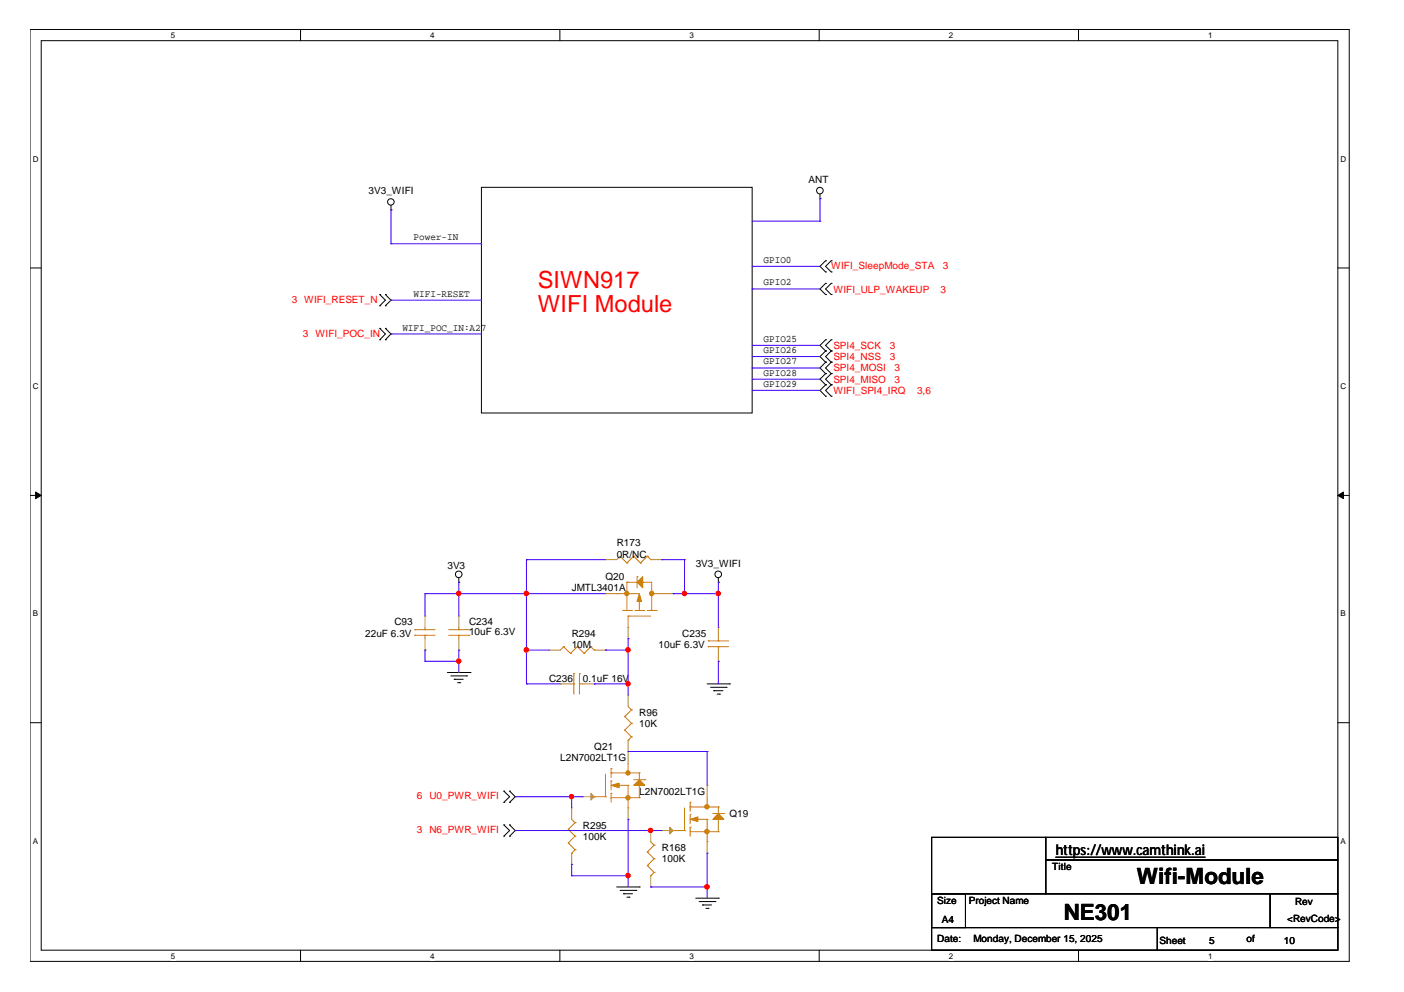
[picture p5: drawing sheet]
<svg xmlns="http://www.w3.org/2000/svg" width="297mm" height="210mm" viewBox="0 0 297 210" stroke-linecap="round" stroke-linejoin="round" font-family="sans-serif">
<path d="M6.3 6.2h279.2v197.2h-279.2zM8.7 8.6h274.3v192.5h-274.3z" fill="none" stroke="#000" stroke-width=".21"/>
<g fill="#fff">
<path d="M36.2 6.5h.9v1.9h-.9z"/>
<path d="M36.2 201.3h.9v1.9h-.9z"/>
</g>
<path d="M63.6 6.2v2.4M63.6 201.1v2.3" fill="none" stroke="#000" stroke-width=".21"/>
<g fill="#fff">
<path d="M91 6.5h.9v1.9h-.9z"/>
<path d="M91 201.3h.9v1.9h-.9z"/>
</g>
<path d="M118.4 6.2v2.4M118.4 201.1v2.3" fill="none" stroke="#000" stroke-width=".21"/>
<g fill="#fff">
<path d="M145.9 6.5h.9v1.9h-.9z"/>
<path d="M145.9 201.3h.9v1.9h-.9z"/>
</g>
<path d="M173.3 6.2v2.4M173.3 201.1v2.3" fill="none" stroke="#000" stroke-width=".21"/>
<g fill="#fff">
<path d="M200.7 6.5h1v1.9h-1z"/>
<path d="M200.7 201.3h1v1.9h-1z"/>
</g>
<path d="M228.2 6.2v2.4M228.2 201.1v2.3" fill="none" stroke="#000" stroke-width=".21"/>
<g fill="#fff">
<path d="M255.6 6.5h.9v1.9h-.9z"/>
<path d="M255.6 201.3h.9v1.9h-.9z"/>
<path d="M6.9 32.7h1.3v1.9h-1.3z"/>
<path d="M283.6 32.7h1.3v1.9h-1.3z"/>
<path d="M6.9 80.7h1.3v1.9h-1.3z"/>
<path d="M283.6 80.7h1.3v1.9h-1.3z"/>
</g>
<path d="M6.3 56.7h2.4M283 56.7h2.4" fill="none" stroke="#000" stroke-width=".21"/>
<g fill="#fff">
<path d="M6.9 128.9h1.2v1.9h-1.2z"/>
<path d="M283.6 128.9h1.2v1.9h-1.2z"/>
</g>
<path d="M6.3 104.8h2.4M283 104.8h2.4" fill="none" stroke="#000" stroke-width=".21"/>
<g fill="#000" stroke="#000" stroke-width=".21">
<path d="M7.5 104.1l1.2 .7-1.2 .7z" fill-rule="evenodd"/>
<path d="M283 104.8l1.2-.7v1.4z" fill-rule="evenodd"/>
</g>
<g fill="#fff">
<path d="M6.9 177h1.2v1.9h-1.2z"/>
<path d="M283.6 177h1.2v1.9h-1.2z"/>
</g>
<g fill="none" stroke="#000" stroke-width=".21">
<path d="M101.9 39.6h57.2v47.8h-57.2zM82.7 44.4h.1M82.7 43.4v1M173.5 42.1h.1M173.5 41.1v1M174.7 55.2h.1M174.7 57.5h.1M174.7 60h.1M174.7 55.2l-1.2 1.2 1.2 1.1M174.7 60l-1.2 1.1 1.2 1.2M175.9 57.5h.1M175.9 55.2h.1"/>
<path d="M175.9 60h.1M175.9 55.2l-1.2 1.2 1.2 1.1M175.9 60l-1.2 1.1 1.2 1.2M80.3 62.3h.1M80.3 64.7h.1M80.3 69.5h.1M80.3 71.9h.1M80.3 62.3l1.2 1.2-1.2 1.2M80.3 69.5l1.2 1.2-1.2 1.2M81.5 64.7h.1M81.5 62.3h.1M81.5 71.9h.1"/>
<path d="M81.5 69.5h.1M81.5 62.3l1.2 1.2-1.2 1.2M81.5 69.5l1.2 1.2-1.2 1.2M174.7 62.3h.1M174.7 71.9h.1M174.7 74.3h.1M174.7 76.6h.1M174.7 79.1h.1M174.7 71.9l-1.2 1.2 1.2 1.2M174.7 74.3l-1.2 1.2 1.2 1.1M174.7 76.6l-1.2 1.3 1.2 1.2M174.7 79.1l-1.2 1.1 1.2 1.2"/>
<path d="M175.9 62.3h.1M175.9 74.3h.1M175.9 71.9h.1M175.9 76.6h.1M175.9 79.1h.1M175.9 71.9l-1.2 1.2 1.2 1.2M175.9 74.3l-1.2 1.2 1.2 1.1M175.9 76.6l-1.2 1.3 1.2 1.2M175.9 79.1l-1.2 1.1 1.2 1.2M174.7 81.4h.1M174.7 83.8h.1M174.7 81.4l-1.2 1.2 1.2 1.2"/>
<path d="M175.9 81.4h.1M175.9 83.8h.1M175.9 81.4l-1.2 1.2 1.2 1.2M97.1 123.2h.1M97.1 122.3v.9M152 123.2h.1M152 122.3v.9M6.3 152.9h2.4M94.7 142.3h4.7M95.4 143h3.3M96.1 143.7h.1M96.1 143.7h1.9"/>
<path d="M96.8 144.5h.5M97.3 144.5h.1M98.7 143h.1M99.4 142.3h.1M149.6 144.7h4.7M150.3 145.4h3.3M151 146.1h.1M151 146.1h2M151.7 146.9h.5M152.2 146.9h.1M153.6 145.4h.1M154.3 144.7h.1"/>
<path d="M283 152.9h2.4M106.6 167.4h.1M106.6 169.8h.1M106.6 174.6h.1M106.6 176.9h.1M106.6 167.4l1.2 1.2-1.2 1.2M106.6 174.6l1.2 1.1-1.2 1.2M107.8 169.8h.1M107.8 167.4h.1M107.8 176.9h.1M107.8 174.6h.1M107.8 167.4l1.2 1.2-1.2 1.2"/>
<path d="M107.8 174.6l1.2 1.1-1.2 1.2M197.1 177.2h24.1v11.9h-24.1zM221.2 177.2h61.8v4.8h-61.8zM130.5 187.7h4.8M131.2 188.4h3.3M131.9 189.1h.1M131.9 189.1h1.9M132.6 189.8h.5M133.1 189.8h.1M134.5 188.4h.1M135.3 187.7h.1M147.2 190h4.8"/>
<path d="M147.9 190.8h3.4M148.6 191.5h.1M148.6 191.5h1.9M149.4 192.2h.4M149.8 192.2h.1M151.3 190.8h.1M152 190h.1M197.1 189.1h7.2v7.2h-7.2zM197.1 189.1h71.6v7.2h-71.6zM197.1 196.3h47.8v4.8h-47.8zM221.2 182h61.8v7.1h-61.8zM223.4 181.4h31.6"/>
<path d="M244.9 196.3h38.1v4.8h-38.1zM268.7 189.1h14.3v7.2h-14.3z"/>
<circle cx="82.7" cy="42.7" r=".69"/>
<circle cx="173.5" cy="40.3" r=".7"/>
<circle cx="97" cy="121.5" r=".7"/>
<circle cx="152" cy="121.5" r=".7"/>
</g>
<g fill="none" stroke="#cc8006" stroke-width=".21">
<path d="M131.2 117.7h.1M131.2 117.7l-.7 .7M131.2 117.7l1.4 1.4M132.6 119.1h.1M134.1 117.7h.1M134.1 117.7l-1.5 1.4M134.1 117.7l1.4 1.4M135.5 119.1h.1M136.9 117.7h.1M136.9 117.7l-1.4 1.4M136.9 117.7l.8 .7M137.7 118.4h.1"/>
<path d="M87.8 134.4h.1M87.8 133.2h.1M87.8 134.4h4.2M87.8 133.2h4.2M89.9 133.2h.1M89.9 134.4h.1M89.9 132.8v.4M89.9 134.4v.7M94.9 134.4h4.3M94.9 133.2h4.3M97.1 133.2h.1M97.1 134.4h.1"/>
<path d="M97.1 132.8v.4M97.1 134.4v.7M99.2 134.4h.1M99.2 133.2h.1M119.3 136.8h.1M119.3 136.8l-.8 .8M119.3 136.8l1.4 1.5M120.7 138.3h.1M122.1 136.8h.1M122.1 136.8l-1.4 1.5M122.1 136.8l1.5 1.5M123.6 138.3h.1"/>
<path d="M125 136.8h.1M125 136.8l-1.4 1.5M125 136.8l.7 .8M125.7 137.6h.1M130.5 125.6h.1M130.5 125.6h4.8M131.7 129.2h1.9M132.6 123.2h.1M132.6 123.2v6M132.6 123.2h2.2M132.9 130.4h.1M132.9 132.8h.1"/>
<path d="M132.9 130.4v2.4M132.9 130.4h4.8M133.6 129.2h.1M134.3 129.2h1.9M134.8 122h.1M134.8 122v2.4M135.3 129.2h.1M135.3 126.8v2.4M136 123.2h.1M136 123.2h1.9v6M136.2 129.2h.1M136.9 129.2h2"/>
<path d="M137.9 129.2h.1M137.9 125.6h.1M137.9 125.6h2.1M138.9 129.2h.1M149.8 136.8h.1M149.8 135.6h.1M149.8 136.8h4.3M149.8 135.6h4.3M152 135.6h.1M152 136.8h.1M152 135.1v.5M152 136.8v.8"/>
<path d="M120.9 144.7h.5M121.4 144.7h.1M121.4 142.6h.1M121.4 142.6v4.3M122.6 142.6h.1M122.6 144.7h.1M122.6 144.7h.7M122.6 142.6v4.3M132.2 151.6h.1M132.2 154.5h.1M132.2 151.6l1.4 1.4M132.2 154.5l1.4 1.4"/>
<path d="M132.9 156.6h.1M132.9 149.5l.7 .7M133.6 150.2h.1M133.6 153h.1M133.6 155.9h.1M133.6 150.2l-1.4 1.4M133.6 153l-1.4 1.5M133.6 155.9l-.7 .7M120.2 175.5h.1M120.2 178.4h.1M120.2 175.5l1.5 1.4M120.2 178.4l1.5 1.4"/>
<path d="M120.9 173.4l.8 .7M121.7 174.1h.1M121.7 176.9h.1M121.7 179.8h.1M121.7 174.1l-1.5 1.4M121.7 176.9l-1.5 1.5M121.7 179.8l-.8 .7M125.7 168.6h.1M125.7 168.6h2.4M128.1 168.6h.1M128.1 163.8v4.8M129.3 167.9h.1"/>
<path d="M129.3 165.2h.1M129.3 162.6h.1M129.3 163.5h.1M129.3 162.6v1.9M129.3 165.2v1.9M129.3 167.9v1.9M129.3 168.8h6M129.3 163.5h6M130.5 166.2h2.4M132.9 163.5h.1M132.9 166.2h.1M132.9 171h.1"/>
<path d="M132.9 161.4v2.1M132.9 166.2v4.8M134.1 165h2.3M135.3 168.8h.1M135.3 166.2h.1M135.3 163.5h.1M135.3 163.5v1.5M135.3 166.2v2.6M136.4 165h.1M137.7 178.1l.7 .7M138.4 178.8h.1M138.4 178.8l-1.5 1.5"/>
<path d="M142.4 175.7h.1M142.4 175.7h2.4M144.8 175.7h.1M144.8 171v4.7M146 175h.1M146 172.4h.1M146 169.8h.1M146 170.7h.1M146 169.8v1.9M146 172.4v1.9M146 175v1.9M146 176h6"/>
<path d="M146 170.7h6M147.2 173.4h2.4M149.6 170.7h.1M149.6 173.4h.1M149.6 178.1h.1M149.6 168.6v2.1M149.6 173.4v4.7M150.8 172.1h2.4M152 176h.1M152 173.4h.1M152 170.7h.1M152 170.7v1.4"/>
<path d="M152 173.4v2.6M153.2 172.1h.1M120.9 180.5h.1M136.9 180.3h.1M136.9 183.1h.1M136.9 180.3l1.5 1.4M136.9 183.1l1.5 1.5M137.7 185.3h.1M138.4 181.7h.1M138.4 184.6h.1M138.4 181.7l-1.5 1.4M138.4 184.6l-.7 .7"/>
</g>
<g fill="none" stroke="#a84" stroke-width=".21">
<path d="M128.1 118.4h.1M128.1 118.4h2.4M137.7 118.4h2.3M140 118.4h.1M89.9 130.4h.1M89.9 137.6h.1M89.9 130.4v2.4M89.9 135.1v2.5M97.1 130.4h.1M97.1 137.6h.1M97.1 130.4v2.4M97.1 135.1v2.5"/>
<path d="M116.2 137.6h.1M116.2 137.6h2.3M125.7 137.6h2.4M128.1 137.6h.1M128.1 125.6h.1M128.1 125.6h2.4M132.9 135.1h.1M132.9 132.8v2.3M140 125.6h2.4M142.4 125.6h.1M152 132.8h.1M152 139.9h.1"/>
<path d="M152 132.8v2.3M152 137.6v2.3M118.5 144.7h.1M118.5 144.7h2.4M123.3 144.7h2.4M125.7 144.7h.1M132.9 147.1h.1M132.9 159h.1M132.9 147.1v2.4M132.9 156.6v4.8M120.9 171h.1M120.9 171v2.4"/>
<path d="M123.3 168.6h.1M123.3 168.6h2.4M132.9 173.4h.1M132.9 171v2.4M137.7 175.7h.1M137.7 175.7v2.4M140 175.7h.1M140 175.7h2.4M149.6 166.2h.1M149.6 166.2v2.4M149.6 178.1v2.4M120.9 182.9h.1"/>
<path d="M120.9 180.5v2.4M137.7 187.7h.1M137.7 185.3v2.4M149.6 180.5h.1"/>
</g>
<g fill="#cc8006" stroke="#cc8006" stroke-width=".21">
<path d="M152 172.1l1.2 1.3h-2.4z" fill-rule="evenodd"/>
<path d="M146 173.4l1.7-.5v.9z" fill-rule="evenodd"/>
<path d="M135.3 165l1.1 1.2h-2.3z" fill-rule="evenodd"/>
<path d="M129.3 166.2l1.7-.5v1z" fill-rule="evenodd"/>
<path d="M134.8 123.2l1.2-1.2v2.4z" fill-rule="evenodd"/>
<path d="M135.3 125.6l.4 1.7h-.9z" fill-rule="evenodd"/>
<circle cx="149.6" cy="170.7" r=".47"/>
<circle cx="149.6" cy="175.9" r=".47"/>
<circle cx="132.8" cy="163.5" r=".46"/>
<circle cx="132.8" cy="168.8" r=".46"/>
<circle cx="137.9" cy="125.6" r=".47"/>
<circle cx="132.6" cy="125.6" r=".46"/>
</g>
<g fill="#a84" stroke="#a84" stroke-width=".21">
<path d="M141.7 175l.7 .7-.7 .8z" fill-rule="evenodd"/>
<path d="M125 167.9l.7 .7-.7 .7z" fill-rule="evenodd"/>
</g>
<g fill="none" stroke="#4200ff" stroke-width=".21">
<path d="M82.7 51.6h.1M82.7 44.4h.1M82.7 51.6h19.2M82.7 44.4v7.2M159.1 56.4h.1M159.1 56.4h14.4M159.1 46.8h14.4M173.5 46.8h.1M173.5 42.1h.1M173.5 42.1v4.7M82.7 70.7h.1M82.7 63.5h.1"/>
<path d="M82.7 70.7h19.2M82.7 63.5h19.2M159.1 61.1h.1M159.1 73.1h.1M159.1 75.5h.1M159.1 77.9h.1M159.1 61.1h14.4M159.1 73.1h14.4M159.1 75.5h14.4M159.1 77.9h14.4M159.1 80.2h.1M159.1 82.6h.1"/>
<path d="M159.1 80.2h14.4M159.1 82.6h14.4M111.4 118.4h.1M111.4 118.4v26.3M111.4 118.4h16.7M140 118.4h.1M140 118.4h4.8M144.8 118.4h.1M144.8 118.4v7.2M89.9 125.6h.1M89.9 137.6h.1M89.9 139.9h.1"/>
<path d="M89.9 125.6h38.2M89.9 125.6v4.8M89.9 137.6v2.3M89.9 139.9h7.2M97.1 123.2h.1M97.1 125.6h.1M97.1 137.6h.1M97.1 139.9h.1M97.1 123.2v7.2M97.1 137.6v4.7M111.4 125.6h.1M111.4 137.6h.1"/>
<path d="M111.4 137.6h4.8M128.1 137.6h.1M128.1 137.6h4.8M132.9 135.1h.1M132.9 137.6h.1M132.9 135.1v12M142.4 125.6h.1M142.4 125.6h9.6M144.8 125.6h.1M152 123.2h.1M152 125.6h.1M152 139.9h.1"/>
<path d="M152 123.2v9.6M152 139.9v4.8M111.4 144.7h.1M111.4 144.7h7.1M125.7 144.7h.1M125.7 144.7h7.2M132.9 144.7h.1M132.9 159h.1M132.9 159h16.7M149.6 159h.1M149.6 159v7.2M109 168.6h.1"/>
<path d="M109 175.7h.1M109 168.6h14.3M109 175.7h31M120.9 168.6h.1M120.9 168.6v2.4M132.9 173.4h.1M132.9 173.4v14.3M137.7 175.7h.1M120.9 182.9h.1M120.9 185.3h.1M120.9 182.9v2.4M120.9 185.3h12"/>
<path d="M132.9 185.3h.1M137.7 187.7h.1M137.7 187.7h11.9M149.6 180.5h.1M149.6 187.7h.1M149.6 180.5v9.5"/>
</g>
<g fill="#f00" stroke="#f00" stroke-width=".21">
<circle cx="97" cy="125.6" r=".46"/>
<circle cx="111.3" cy="137.5" r=".46"/>
<circle cx="111.3" cy="125.6" r=".46"/>
<circle cx="97" cy="139.9" r=".45"/>
<circle cx="132.8" cy="137.5" r=".46"/>
<circle cx="120.9" cy="168.6" r=".45"/>
<circle cx="132.8" cy="185.3" r=".46"/>
<circle cx="132.9" cy="144.7" r=".45"/>
<circle cx="137.6" cy="175.7" r=".46"/>
<circle cx="149.6" cy="187.7" r=".46"/>
<circle cx="151.9" cy="125.6" r=".46"/>
<circle cx="144.8" cy="125.6" r=".46"/>
</g>
<g font-size="5" fill="#f00">
<text x="113.8" y="60.8">SIWN917</text>
<text x="113.8" y="66">WIFI Module</text>
</g>
<g font-size="4.7">
<text x="240.5" y="187.1">Wifi-Module</text>
<text x="225" y="194.7">NE301</text>
</g>
<text font-size="3.1" x="223.4" y="180.9">https://www.camthink.ai</text>
<g font-size="2.1">
<text x="78" y="41.1">3V3_WIFI</text>
<text x="171.1" y="38.7">ANT</text>
<text x="87.5" y="50.9">Power-IN</text>
<text x="161.5" y="55.6">GPIO0</text>
<text x="87.5" y="62.8">WIFI-RESET</text>
<text x="161.5" y="60.4">GPIO2</text>
<text x="85.1" y="69.9">WIFI_POC_IN:A27</text>
<text x="161.5" y="72.3">GPIO25</text>
<text x="161.5" y="77.1">GPIO27</text>
<text x="161.5" y="74.7">GPIO26</text>
<text x="161.5" y="79.5">GPIO28</text>
<text x="161.5" y="81.9">GPIO29</text>
<text x="130.5" y="115.6">R173</text>
<text x="130.5" y="118">0R/NC</text>
<text x="147.2" y="119.9">3V3_WIFI</text>
<text x="94.7" y="120.4">3V3</text>
<text x="120.9" y="125.2">JMTL3401A</text>
<text x="128.1" y="122.8">Q20</text>
<text x="77.3" y="134.7">22uF 6.3V</text>
<text x="83.4" y="132.3">C93</text>
<text x="99.2" y="132.3">C234</text>
<text x="99.2" y="134.5">10uF 6.3V</text>
<text x="120.9" y="134.7">R294</text>
<text x="120.9" y="137.1">10M</text>
<text x="139.3" y="137.1">10uF 6.3V</text>
<text x="144.4" y="134.7">C235</text>
<text x="116.2" y="144.2">C236</text>
<text x="123.3" y="144.2">0.1uF 16V</text>
<text x="135.3" y="151.4">R96</text>
<text x="135.3" y="153.8">10K</text>
<text x="118.5" y="161">L2N7002LT1G</text>
<text x="125.7" y="158.6">Q21</text>
<text x="135.3" y="168.1">L2N7002LT1G</text>
<text x="154.3" y="172.9">Q19</text>
<text x="123.3" y="175.3">R295</text>
<text x="123.3" y="177.7">100K</text>
<text x="140" y="180.1">R168</text>
<text x="140" y="182.5">100K</text>
<text x="222.6" y="184.1">Title</text>
<text x="198.3" y="191.3">Size</text>
<text x="205" y="191.3">Project Name</text>
<text x="274" y="191.5">Rev</text>
<text x="199.3" y="195.3">A4</text>
<text x="272.3" y="195.1">&lt;RevCode&gt;</text>
<text x="198.3" y="199.4">Date:</text>
<text x="206" y="199.4">Monday, December 15, 2025</text>
<text x="245.3" y="199.7">Sheet</text>
<text x="255.8" y="199.7">5</text>
<text x="263.7" y="199.4">of</text>
<text x="271.6" y="199.7">10</text>
</g>
<g font-size="2.1" fill="#f00">
<text x="175.9" y="56.9">WIFI_SleepMode_STA</text>
<text x="199.5" y="56.9">3</text>
<text x="61.7" y="64">3 WIFI_RESET_N</text>
<text x="176.3" y="61.9">WIFI_ULP_WAKEUP</text>
<text x="199" y="61.9">3</text>
<text x="64.1" y="71.2">3</text>
<text x="66.8" y="71.2">WIFI_POC_IN</text>
<text x="176.3" y="73.8">SPI4_SCK</text>
<text x="176.3" y="76.2">SPI4_NSS</text>
<text x="188.3" y="73.8">3</text>
<text x="188.3" y="76.2">3</text>
<text x="176.3" y="78.6">SPI4_MOSI</text>
<text x="176.3" y="81">SPI4_MISO</text>
<text x="176.3" y="83.4">WIFI_SPI4_IRQ</text>
<text x="189.2" y="78.6">3</text>
<text x="189.2" y="81">3</text>
<text x="194" y="83.4">3,6</text>
<text x="88.2" y="169.1">6 U0_PWR_WIFI</text>
<text x="88.2" y="176.2">3 N6_PWR_WIFI</text>
</g>
<g font-size="1.7">
<text x="36.2" y="8">5</text>
<text x="91" y="8">4</text>
<text x="145.9" y="8">3</text>
<text x="200.7" y="8">2</text>
<text x="255.6" y="8">1</text>
<text x="6.9" y="34.2">D</text>
<text x="283.6" y="34.2">D</text>
<text x="6.9" y="82.3">C</text>
<text x="283.6" y="82.3">C</text>
<text x="6.9" y="130.4">B</text>
<text x="283.6" y="130.4">B</text>
<text x="6.9" y="178.5">A</text>
<text x="283.6" y="178.5">A</text>
<text x="36.2" y="202.8">5</text>
<text x="91" y="202.8">4</text>
<text x="145.9" y="202.8">3</text>
<text x="200.7" y="202.8">2</text>
<text x="255.6" y="202.8">1</text>
</g>
</svg>
